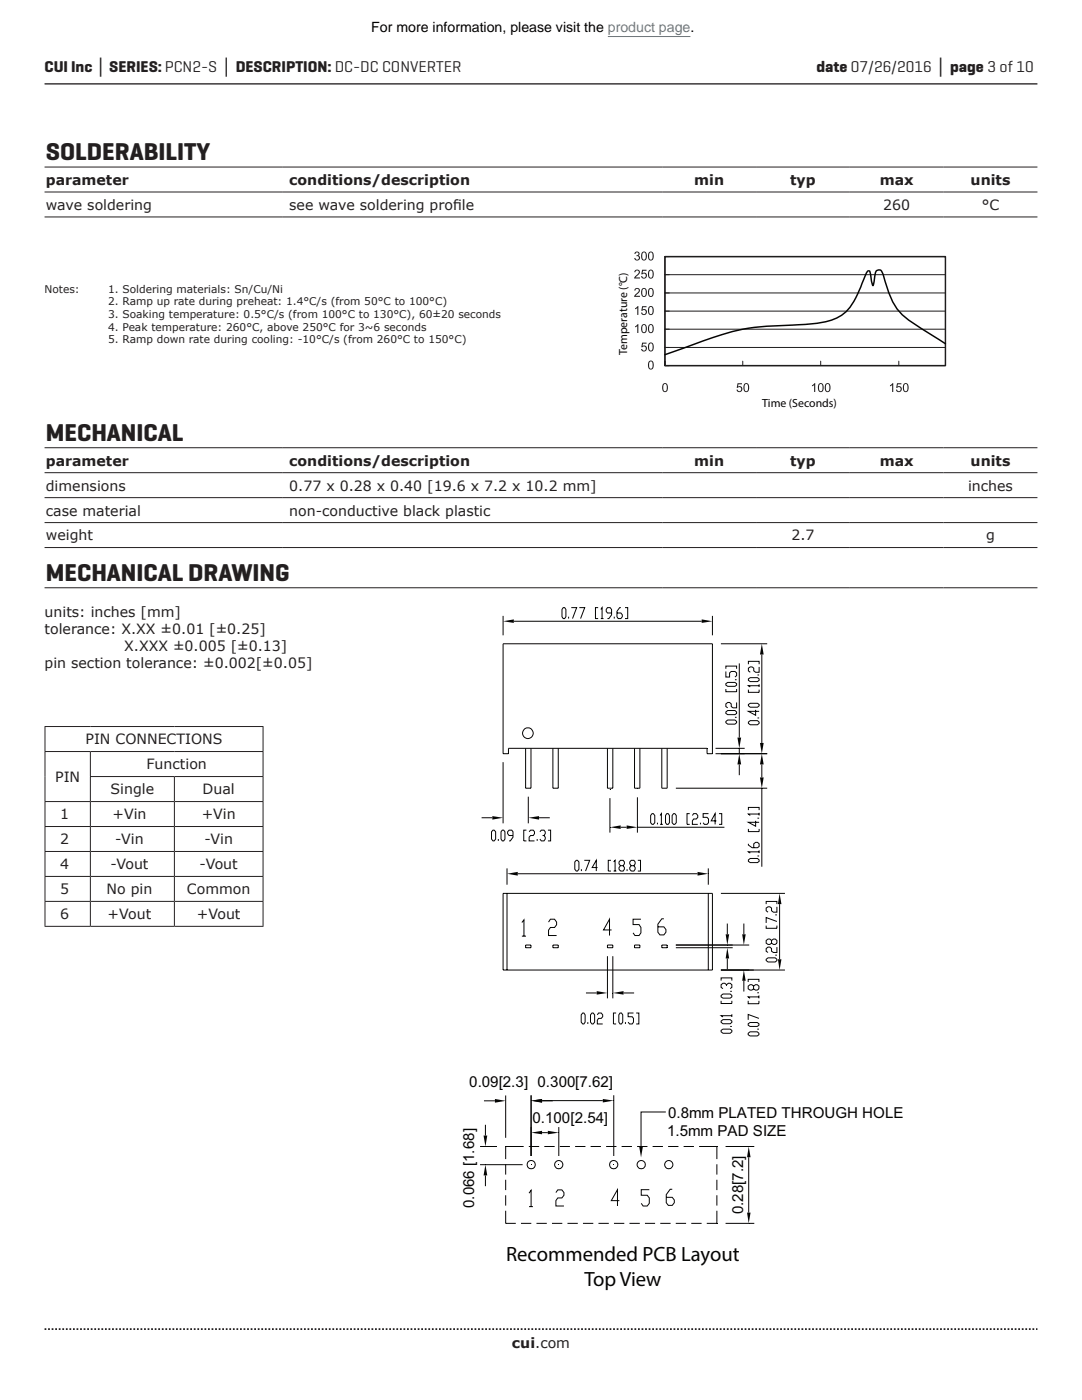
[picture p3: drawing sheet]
<svg xmlns="http://www.w3.org/2000/svg" width="216mm" height="279mm" viewBox="0 0 216 279" stroke-linecap="round" stroke-linejoin="round" font-family="sans-serif">
<path d="M8.9 16.7h198.1" fill="none" stroke="#231f20" stroke-width=".26"/>
<path d="M8.9 265.3h198.1" fill="none" stroke="#231f20" stroke-width=".35" stroke-dasharray=".4 .4 .4 .4 .4 .4" stroke-dashoffset=".7" stroke-linecap="butt"/>
<path d="M8.9 33.3h198.1M8.9 38.3h198.1M8.9 43.3h198.1" fill="none" stroke="#231f20" stroke-width=".2"/>
<path d="M132.7 51.2h55.9v21.8h-55.9z" fill="#fff"/>
<path d="M132.7 58.5h55.9M132.7 54.8h55.9M188.6 51.2h-55.9v21.8h.9M132.7 69.3h55.9M132.7 65.7h55.9M132.7 72.1v.9h55.9M148.2 72.1v.9M163.8 72.1v.9M179.3 72.1v.9M188.6 62.1h-55.9" fill="none" stroke="#201d1e" stroke-width=".2"/>
<path d="M132.7 51.2h55.9v21.8h-55.9z" fill="none" stroke="#201d1e" stroke-width=".29"/>
<path d="M173.2 54.1l-.9 1.9a19 19 0 0 1-3.6 6.3 11.4 11.4 0 0 1-6.8 2.3l-8.9 .5a39.8 39.8 0 0 0-12.7 3l-7.6 2.7M173.4 54l.2 .1 .6 2.9 .2-.7a4.4 4.4 0 0 1 .5-2.3 .72 .72 0 0 1 1.2 .4l.6 2a13 13 0 0 0 3.9 6.9l1.8 1.3 6.2 4" fill="none" stroke="#040503" stroke-width=".29"/>
<g fill="#201d1e">
<path d="M129.7 72.2a.97 .97 0 0 0 .2 1.4 .92 .92 0 0 0 0-1.5zM129.6 72.1a.54 .54 0 0 1 .8 .4v.4a.6 .6 0 0 1-.3 .8 .6 .6 0 0 1-.8-.4v-.7z"/>
<path d="M129.7 68.6a.97 .97 0 0 0 .2 1.4 .92 .92 0 0 0 0-1.5zM129.6 68.4a.54 .54 0 0 1 .8 .5v.3a.6 .6 0 0 1-.3 .9 .6 .6 0 0 1-.8-.5v-.6zM128.1 68.4h.9v.2h-.7l-.1 .5a.59 .59 0 0 1 .8 .2 .59 .59 0 0 1-.3 .8 .59 .59 0 0 1-.8-.4l.2-.1a.39 .39 0 0 0 .6 .2 .39 .39 0 0 0 .1-.6 .39 .39 0 0 0-.6 .1h-.2z"/>
<path d="M129.7 64.9a.97 .97 0 0 0 .2 1.4 .92 .92 0 0 0 0-1.4zM129.6 64.8a.54 .54 0 0 1 .8 .4v.4a.6 .6 0 0 1-.3 .8 .6 .6 0 0 1-.8-.4v-.7zM128.3 64.9a.97 .97 0 0 0 .2 1.4 .92 .92 0 0 0 0-1.4zM128.2 64.8a.54 .54 0 0 1 .8 .4l.1 .4a.6 .6 0 0 1-.4 .8 .6 .6 0 0 1-.7-.4l-.1-.7zM126.7 65.1l.7-.4v1.8h-.2v-1.4l-.5 .2z"/>
<path d="M129.7 61.3a.97 .97 0 0 0 .2 1.4 .92 .92 0 0 0 0-1.4zM129.6 61.2a.54 .54 0 0 1 .8 .4v.4a.6 .6 0 0 1-.3 .8 .6 .6 0 0 1-.8-.4v-.7zM128.1 61.1h.9v.2h-.7l-.1 .5a.59 .59 0 0 1 .8 .3 .59 .59 0 0 1-.3 .8 .59 .59 0 0 1-.8-.5h.2a.39 .39 0 0 0 .6 .1 .39 .39 0 0 0 .1-.6 .39 .39 0 0 0-.6 .1h-.2zM126.7 61.5l.7-.4v1.8h-.2v-1.4l-.5 .2z"/>
<path d="M129.7 57.7a.97 .97 0 0 0 .2 1.4 .92 .92 0 0 0 0-1.5zM129.6 57.6a.54 .54 0 0 1 .8 .4v.4a.6 .6 0 0 1-.3 .8 .6 .6 0 0 1-.8-.4v-.7zM128.3 57.7a.97 .97 0 0 0 .2 1.4 .92 .92 0 0 0 0-1.5zM128.2 57.6a.54 .54 0 0 1 .8 .4l.1 .4a.6 .6 0 0 1-.4 .8 .6 .6 0 0 1-.7-.4l-.1-.7zM126.7 57.6a.58 .58 0 0 1 .9 .1 .58 .58 0 0 1-.3 .9l-.5 .4h.9v.2h-1.2l.2-.4a.94 .94 0 0 0 .7-1.1h-.4l-.2 .3h-.2z"/>
<path d="M129.7 54a.97 .97 0 0 0 .2 1.4 .92 .92 0 0 0 0-1.4zM129.6 53.9a.54 .54 0 0 1 .8 .4v.4a.6 .6 0 0 1-.3 .8 .6 .6 0 0 1-.8-.4v-.7zM128.1 53.8h.9v.2h-.7l-.1 .5a.59 .59 0 0 1 .8 .3 .59 .59 0 0 1-.3 .8 .59 .59 0 0 1-.8-.5h.2a.39 .39 0 0 0 .6 .2 .39 .39 0 0 0 .1-.6 .39 .39 0 0 0-.6 .1l-.2-.1zM126.7 53.9a.58 .58 0 0 1 .9 .2 .58 .58 0 0 1-.3 .8l-.5 .5h.9v.2h-1.2l.2-.4a.94 .94 0 0 0 .7-1.1l-.4-.1-.2 .3h-.2z"/>
<path d="M129.7 50.4a.97 .97 0 0 0 .2 1.4 .92 .92 0 0 0 0-1.4zM129.6 50.3a.54 .54 0 0 1 .8 .4v.4a.6 .6 0 0 1-.3 .8 .6 .6 0 0 1-.8-.4v-.7zM128.3 50.4a.97 .97 0 0 0 .2 1.4 .92 .92 0 0 0 0-1.4zM128.2 50.3a.54 .54 0 0 1 .8 .4l.1 .4a.6 .6 0 0 1-.4 .8 .6 .6 0 0 1-.7-.4l-.1-.7zM126.8 50.3a.48 .48 0 0 1 .7 0 .48 .48 0 0 1-.1 .7 .55 .55 0 0 1 0 1 .55 .55 0 0 1-.8-.5h.2a.36 .36 0 0 0 .4 .3 .36 .36 0 0 0 .3-.4 .36 .36 0 0 0-.5-.3v-.2a.31 .31 0 0 0 .4-.2 .31 .31 0 0 0-.3-.4 .31 .31 0 0 0-.3 .4h-.2z"/>
<path d="M180.6 76.7a.97 .97 0 0 0 .1 1.4 .92 .92 0 0 0 0-1.5zM180.4 76.6a.54 .54 0 0 1 .9 .4v.4a.6 .6 0 0 1-.3 .8 .6 .6 0 0 1-.8-.4v-.7zM179 76.5h.9v.2h-.7l-.1 .5a.59 .59 0 0 1 .8 .2 .59 .59 0 0 1-.4 .8 .59 .59 0 0 1-.7-.4l.2-.1a.39 .39 0 0 0 .6 .2 .39 .39 0 0 0 0-.6 .39 .39 0 0 0-.6 .1h-.2zM177.6 76.9l.6-.4v1.7h-.2v-1.4l-.4 .3zM165 76.7a.97 .97 0 0 0 .1 1.4 .92 .92 0 0 0 0-1.5zM164.8 76.6a.54 .54 0 0 1 .9 .4v.4a.6 .6 0 0 1-.3 .8 .6 .6 0 0 1-.8-.4v-.7zM163.6 76.7a.97 .97 0 0 0 .2 1.4 .92 .92 0 0 0 0-1.5zM163.5 76.6a.54 .54 0 0 1 .8 .4l.1 .4a.6 .6 0 0 1-.4 .8 .6 .6 0 0 1-.8-.4v-.7zM162 76.9l.7-.4v1.7h-.2v-1.4l-.5 .3zM148.8 76.7a.97 .97 0 0 0 .1 1.4 .92 .92 0 0 0 0-1.5zM148.6 76.6a.54 .54 0 0 1 .9 .4v.4a.6 .6 0 0 1-.3 .8 .6 .6 0 0 1-.8-.4v-.7zM147.2 76.5h.8v.2h-.7l-.1 .5a.59 .59 0 0 1 .9 .2 .59 .59 0 0 1-.4 .8 .59 .59 0 0 1-.7-.4l.2-.1a.39 .39 0 0 0 .6 .2 .39 .39 0 0 0 0-.6 .39 .39 0 0 0-.6 .1h-.2zM132.5 76.7a.97 .97 0 0 0 .2 1.4 .92 .92 0 0 0 0-1.5zM132.4 76.6a.54 .54 0 0 1 .8 .4l.1 .4a.6 .6 0 0 1-.4 .8 .6 .6 0 0 1-.7-.4l-.1-.7z"/>
</g>
<path d="M147.5 132.4v14.8M142.8 150.4h5.8M142.8 149.3h5.8M147.5 149.3v1.1M147.5 152.6v2.1" fill="none" stroke="#040503" stroke-width=".2"/>
<g fill="#040503">
<path d="M147.5 150.4l.4 2.2h-.8z"/>
<path d="M147.1 147.2h.8l-.4 2.1z"/>
</g>
<path d="M144.8 136.4l.4-.2h1.5l.3 .2v.3l-.3 .3h-1.5l-.4-.3zM144.8 137.5v.5h2.2v-.5M144.8 144l.4-.3h1.5l.3 .3v.2l-.3 .3h-1.5l-.4-.3zM144.8 142.1l.4-.3h1.5l.3 .3v.3l-.3 .2h-1.5l-.4-.2zM146.7 143.2h.3M147 140.2v1.1h-.7l-.4-.3v-.5l-.3-.3h-.4l-.4 .3v.5l.4 .3" fill="none" stroke="#040503" stroke-width=".2"/>
<path d="M143.8 128.5h9.3M144.8 134v1.1h.8v-.8l.3-.3h.8l.3 .3v.5l-.3 .3M144.8 133.5v-.6h2.2v.6M146.7 135.7h.3M152 130.6v17.7M143.8 150.4h9.3" fill="none" stroke="#040503" stroke-width=".2"/>
<g fill="#040503">
<path d="M152 128.5l.4 2.1h-.8z"/>
<path d="M151.6 148.3h.8l-.4 2.1z"/>
</g>
<path d="M149.3 135.5l.4-.3h1.4l.4 .3v.3l-.4 .2h-1.4l-.4-.2zM149.3 137.6v.6h2.2v-.6M151.5 136.9h-2.2l.4 .2M151.5 136.6v.5M149.3 144.1l.4-.3h1.4l.4 .3v.3l-.4 .2h-1.4l-.4-.2zM149.3 140.6l.4-.2h1.4l.4 .2v.3l-.4 .2h-1.4l-.4-.2zM150.8 141.7v1l-1.5-.7h2.2M151.1 143.3h.4" fill="none" stroke="#040503" stroke-width=".2"/>
<g fill="none" stroke="#040503" stroke-width=".2">
<path d="M100.4 128.5v21.9h1.1v-1.1M142.2 128.5v21.9M149.3 132.6v-.6h2.2v.6M151.1 134.7h.4M151.5 133.1v1.1h-.7l-.4-.3v-.6l-.3-.2h-.4l-.4 .2v.6l.4 .3M104.9 149.3v8h1.1v-8M110.3 149.3v8h1.1v-8M121.2 149.3v8h1.1v-8M126.6 149.3v8M127.7 149.3v8M132.1 149.3v8M133.1 149.3v8"/>
<path d="M134.9 157.3h18.2M141.1 149.3v1.1M143.8 150.4h9.3M152 152.6v2.6M152 157.3v15.7M100.4 178.3h41.8v15.3h-41.8zM101.2 178.3v15.3M141.3 178.3v15.3M104.1 184.1l.4-.5v3.2M104.1 186.8h.9M104.9 188.6h1.1v.5h-1.1zM109.5 184l.3-.6h.9l.4 .6v.6l-.4 .5h-.9l-.3 .5v1.1h1.6"/>
<path d="M110.3 188.6h1.1v.5h-1.1zM121.2 188.6h1.1v.5h-1.1zM122 185.6h-1.6l1.2-2.2v3.3M126.6 188.6h1.1v.5h-1.1zM127.9 183.4h-1.6v1.1h1.2l.4 .6v1.1l-.4 .5h-.8l-.4-.5M132.1 188.6h1v.5h-1zM132.5 183.4h-.4l-.8 1v1.6l.4 .6h.8l.4-.6v-.5l-.4-.5h-1.2M143.8 193.6h6.6"/>
</g>
<path d="M121.7 157.3v.3" fill="none" stroke="#f57f21" stroke-width=".2"/>
<g fill="#040503">
<path d="M152 150.4l.4 2.2h-.8z"/>
<path d="M151.6 155.2h.8l-.4 2.1z"/>
</g>
<g fill="none" stroke="#040503" stroke-width=".2">
<path d="M100.4 122.9v3.9M102.5 124h37.5M142.2 122.9v3.9M126.6 157.3h1.1M132.1 157.3h1M141.1 150.4h1.1M149.3 171.6l.4-.3h1.4l.4 .3v.3l-.4 .2h-1.4l-.4-.2zM149.3 168.4v.2l.8 .6h1l.4-.3v-.5l-.4-.3h-.3l-.4 .3v.8M149.3 165.4v.6h2.2v-.6M149.3 161.7v-.6h2.2v.6M150.8 163.8v1.1l-1.5-.8h2.2M151.1 170.8h.4"/>
<path d="M151.1 163.3h.4M151.5 170h-2.2l.4 .3M151.5 162.5h-2.2l.4 .2M151.5 162.2v.5M151.5 169.7v.6"/>
</g>
<path d="M127.2 157.3v.1" fill="none" stroke="#f57f21" stroke-width=".2"/>
<g fill="#040503">
<path d="M100.4 124l2.1-.4v.7z"/>
<path d="M140 123.6l2.2 .4-2.2 .3z"/>
</g>
<g fill="none" stroke="#040503" stroke-width=".2">
<path d="M100.4 128.5h41.8M112.4 121.3h.3l.2 .3v1.5l-.2 .3h-.3l-.3-.3v-1.5zM113.5 123.1v.3M114 121.3h1.1l-.9 2.1M115.6 121.3h1.1l-.9 2.1M119.4 121.3h-.6v2.1h.6M119.9 121.6l.2-.3v2.1M119.9 123.4h.5M122 122.3h-.8l-.2-.3v-.4l.2-.3h.5l.3 .3v1.1l-.5 .7h-.3M122.6 123.1v.3M123.9 121.3h-.3l-.5 .7v1.1l.3 .3h.5l.3-.3v-.4l-.3-.4h-.8M124.7 121.3h.5v2.1h-.5"/>
<path d="M101.5 149.3h39.6M121.7 159.3v6.9M127.2 159.1v7.1M123.8 165.1h1.2M127.2 165.1h17.3"/>
<circle cx="105.3" cy="146.3" r="1.07"/>
</g>
<g fill="#040503">
<path d="M121.7 165.1l2.1-.4v.7z"/>
<path d="M125 164.7l2.2 .4-2.2 .3z"/>
</g>
<path d="M130.1 162.4h.3l.3 .3v1.5l-.3 .3h-.3l-.3-.3v-1.5zM131.2 164.2v.3M131.7 162.7l.3-.3v2.1M131.7 164.5h.6M133 162.4h.3l.3 .3v1.5l-.3 .3h-.3l-.2-.3v-1.5zM134.4 162.4h.3l.2 .3v1.5l-.2 .3h-.3l-.3-.3v-1.5z" fill="none" stroke="#040503" stroke-width=".2"/>
<path d="M137.6 162.4h-.5v2.1h.5M138.2 162.7l.2-.3h.5l.3 .3v.4l-.3 .3h-.5l-.2 .4v.7h1M139.8 164.2v.3M141.4 162.4h-1.1v.7h.8l.3 .3v.8l-.3 .3h-.6l-.2-.3M142.9 163.8h-1l.8-1.4v2.1M143.5 162.4h.5v2.1h-.5M143.8 178.3h12.8M143.8 193.6h12.8M155.6 180.4v11" fill="none" stroke="#040503" stroke-width=".2"/>
<g fill="#040503">
<path d="M155.2 191.4h.7l-.3 2.2z"/>
<path d="M155.6 178.3l.3 2.1h-.7z"/>
</g>
<path d="M101.2 173.3v3.3M103.3 174.4h35.9M141.3 173.3v3.3M152.9 191.4l.3-.2h1.5l.3 .2v.3l-.3 .3h-1.5l-.3-.3zM152.9 184.7v.6h2.1v-.6M152.9 180.4v-.5h2.1v.5M154 187.7l.3-.3h.4l.3 .3v.5l-.3 .3h-.4l-.3-.3v-.5l-.4-.3h-.4l-.3 .3v.5l.3 .3h.4l.4-.3M154.7 190.6h.3M154.7 182.6h.3M155 189v1.1h-.7l-.3-.3v-.5l-.4-.3h-.4l-.3 .3v.5l.3 .3M155 183.9l-2.1-.8v1.1M155 181v1h-.7l-.3-.2v-.6l-.4-.2h-.4l-.3 .2v.6l.3 .2" fill="none" stroke="#040503" stroke-width=".2"/>
<g fill="#040503">
<path d="M101.2 174.4l2.1-.4v.7z"/>
<path d="M139.2 174l2.1 .4-2.1 .3z"/>
</g>
<path d="M115 171.7h.2l.3 .3v1.5l-.3 .3h-.2l-.3-.3v-1.5z" fill="none" stroke="#040503" stroke-width=".2"/>
<g fill="none" stroke="#040503" stroke-width=".2">
<path d="M100.4 152.1v12.2M105.4 159v5.3M96.1 163.2h2.1M98.4 165.7h.2l.3 .3v1.4l-.3 .4h-.2l-.3-.4v-1.4zM99.4 167.4v.4M100.2 165.7h.3l.3 .3v1.4l-.3 .4h-.3l-.2-.4v-1.4zM102.4 166.7h-.8l-.3-.3v-.4l.3-.3h.5l.3 .3v1.1l-.6 .7h-.2M105 165.7h-.5v2.1h.5M105.6 166l.3-.3h.5l.3 .3v.4l-.3 .3h-.5l-.3 .4v.7h1.1M107.2 167.4v.4M107.6 163.2h2.1M107.7 166l.3-.3h.5l.3 .3v.4l-.3 .3h-.2"/>
<path d="M108.5 166.7l.3 .4v.3l-.3 .4h-.5l-.3-.4M109.3 165.7h.6v2.1h-.6M116 173.5v.3M116.6 171.7h1.1l-.9 2.1M119.2 173.1h-1l.8-1.4v2.1M121.9 171.7h-.5v2.1h.5M122.4 172l.3-.3v2.1M122.4 173.8h.6M123.8 172.8l-.3-.4v-.4l.3-.3h.5l.3 .3v.4l-.3 .4h-.5l-.3 .3v.4l.3 .3h.5l.3-.3v-.4l-.3-.3M125.1 173.5v.3M126 172.8l-.3-.4v-.4l.3-.3h.5l.2 .3v.4l-.2 .4h-.5l-.3 .3v.4l.3 .3h.5l.2-.3v-.4l-.2-.3M127.3 171.7h.5v2.1h-.5"/>
</g>
<g fill="#040503">
<path d="M98.2 162.9l2.2 .3-2.2 .4z"/>
<path d="M105.4 163.2l2.2-.3v.7z"/>
</g>
<g fill="none" stroke="#040503" stroke-width=".2">
<path d="M134.9 188.6h14.6M143.8 193.6h5.7M148.4 184.3v2.2M148.4 195.7v2.2M149.3 199.7v.6h2.1v-.6M149.3 196v-.6h2.1v.6M150.4 196.8l.3-.3h.4l.3 .3v.5l-.3 .3h-.4l-.3-.3v-.5l-.4-.3h-.3l-.4 .3v.5l.4 .3h.3l.4-.3M151.1 198.1h.3M151.4 199h-2.1l.4 .2M151.4 198.7v.5M149.3 206.2l.4-.3h1.4l.3 .3v.3l-.3 .2h-1.4l-.4-.2zM149.3 204.3l.4-.2h1.4l.3 .2v.3l-.3 .2h-1.4l-.4-.2z"/>
<path d="M151.1 205.4h.3M151.4 203.2l-2.1-.7v1"/>
</g>
<g fill="#040503">
<path d="M148.4 193.6l.4 2.1h-.7z"/>
<path d="M148.1 186.5h.7l-.4 2.1z"/>
</g>
<g fill="none" stroke="#040503" stroke-width=".2">
<path d="M134.9 189.1h11.3M134.9 188.6h11.3M143.9 198.7l.4-.3h1.4l.3 .3v.3l-.3 .2h-1.4l-.4-.2zM143.9 199.7v.6h2.1v-.6M143.9 195.7v-.5h2.1v.5M145 196.8v-.3l-.4-.3h-.3l-.4 .3v.6l.4 .2M145 196.5l.3-.3h.4l.3 .3v.6l-.3 .2M145.1 184.3v2.2M145.1 191.3v2.1M145.7 197.8h.3M143.9 205.6l.4-.2h1.4l.3 .2v.3l-.3 .3h-1.4l-.4-.3zM143.9 203.8l.4-.3h1.4l.3 .3v.2l-.3 .3h-1.4l-.4-.3z"/>
<path d="M145.7 204.9h.3M146 202.7h-2.1l.4 .3M146 202.4v.6"/>
</g>
<g fill="#040503">
<path d="M145.1 189.1l.4 2.2h-.7z"/>
<path d="M144.8 186.5h.7l-.4 2.1z"/>
</g>
<g fill="none" stroke="#040503" stroke-width=".2">
<path d="M116.9 198.2h2.2M121.2 190.8v8.4M122.3 190.8v8.4M124.4 198.2h2.1M116.3 202.2h.2l.3 .3v1.5l-.3 .4h-.2l-.3-.4v-1.5zM117.3 204v.4M118.1 202.2h.3l.3 .3v1.5l-.3 .4h-.3l-.3-.4v-1.5zM119.2 202.5l.2-.3h.6l.3 .3v.4l-.3 .3h-.6l-.2 .4v.8h1.1M122.9 202.2h-.5v2.2h.5M123.7 202.2h.3l.3 .3v1.5l-.3 .4h-.3l-.2-.4v-1.5zM124.8 204v.4M126.4 202.2h-1.1v.7h.9l.2 .3v.8l-.2 .4h-.6l-.3-.4"/>
<path d="M126.9 202.2h.6v2.2h-.6"/>
</g>
<g fill="#040503">
<path d="M119.1 197.8l2.1 .4-2.1 .3z"/>
<path d="M122.3 198.2l2.1-.4v.7z"/>
</g>
<g fill="none" stroke="#040503" stroke-width=".2">
<path d="M100.9 232.4v2M100.9 235.4v2.1M100.9 238.5v2.1M104.5 228.8h-3.6v2.5M105.5 228.8h2.1M105.6 238.1l.4-.5v3.2M106 224.9v5.8M108.2 226h1.1M108.6 228.8h2.1M110.9 238l.4-.5h.8l.4 .5v.5l-.4 .6h-.8l-.4 .5v1.1h1.6M111.5 224.9v5.8M111.7 228.8h2"/>
<path d="M114.8 228.8h2M117.9 228.8h2M120.9 228.8h2.1M123.6 239.6h-1.6l1.2-2.2v3.3M124 228.8h2.1M127.1 228.8h2.1M129.6 237.4h-1.6v1.1h1.1l.5 .6v1l-.5 .6h-.8l-.3-.6M130.2 228.8h2.1M133.3 228.8h2.1M134.1 237.3h-.4l-.8 1.1v1.6l.5 .6h.7l.5-.6v-.5l-.5-.5h-1.2M136.4 228.8h2.1M139.5 228.8h3.5v2.5"/>
<path d="M143 232.4v2M143 235.4v2.1M143 238.5v2.1M100.9 241.6v2.5h2M104 244.1h2M105.6 240.8h.7M107 244.1h2.1M110.1 244.1h2.1M113.2 244.1h2.1M116.3 244.1h2.1M119.4 244.1h2.1M122.5 244.1h2.1"/>
<path d="M125.6 244.1h2.1M128.7 244.1h2M131.7 244.1h2.1M134.8 244.1h2.1M137.9 244.1h2.1M143 241.6v2.5h-2"/>
<circle cx="106" cy="232.4" r=".83"/>
<circle cx="111.5" cy="232.4" r=".83"/>
<circle cx="122.5" cy="232.4" r=".84"/>
<circle cx="127.9" cy="232.4" r=".83"/>
<circle cx="133.4" cy="232.5" r=".82"/>
</g>
<g fill="#040503">
<path d="M106 226l2.2-.3v.7z"/>
<path d="M109.3 225.7l2.2 .3-2.2 .4z"/>
</g>
<path d="M96.6 219.7h2.2M100.9 218.6v8.5M106 218.6v12.1M108.2 219.7h2.1" fill="none" stroke="#040503" stroke-width=".2"/>
<g fill="#040503">
<path d="M98.8 219.3l2.1 .4-2.1 .4z"/>
<path d="M106 219.7l2.2-.4v.8z"/>
</g>
<path d="M106 218.6v12.1M108.2 219.7h12.1M122.5 218.6v12.1" fill="none" stroke="#040503" stroke-width=".2"/>
<g fill="#040503">
<path d="M106 219.7l2.2-.4v.7z"/>
<path d="M120.3 219.3l2.2 .4-2.2 .3z"/>
</g>
<path d="M95.8 228.8h3.4M95.8 232.4h8.5M96.9 224.5v2.1M96.9 234.6v2.1" fill="none" stroke="#040503" stroke-width=".2"/>
<g fill="#040503">
<path d="M96.5 226.6h.7l-.3 2.2z"/>
<path d="M96.9 232.4l.3 2.2h-.7z"/>
</g>
<path d="M144.8 228.8h5.7M149.4 231v11M144.8 244.1h5.7" fill="none" stroke="#040503" stroke-width=".2"/>
<g fill="#040503">
<path d="M149.4 228.8l.4 2.2h-.7z"/>
<path d="M149.1 242h.7l-.4 2.1z"/>
<path d="M127.5 228.8h.8l-.4 2.2z"/>
</g>
<path d="M132.9 221.9h-5v6.9" fill="none" stroke="#040503" stroke-width=".2"/>
<g fill="none" stroke="#231f20" stroke-width=".2">
<path d="M8.9 89.4h198.1M8.9 94.3h198.1M8.9 99.3h198.1M8.9 104.3h198.1M8.9 109.3h198.1M8.9 117.3h198.1M8.9 145h43.7M8.9 150h43.7M8.9 160h43.7M9 145.1v4.8M9 150.1v9.8M17.9 155h34.7"/>
<path d="M18 150.1v4.8M18 155.1v4.8M34.8 155.1v4.8M52.5 145.1v4.8M52.5 150.1v4.8M52.5 155.1v4.8M8.9 164.9h43.7M8.9 169.9h43.7M8.9 174.9h43.7M8.9 179.9h43.7M9 160.1v4.8M9 165v4.8"/>
<path d="M9 170v4.8M9 175v4.8M9 180v4.8M18 160.1v4.8M18 165v4.8M18 170v4.8M18 175v4.8M18 180v4.8M34.8 160.1v4.8M34.8 165v4.8M34.8 170v4.8M34.8 175v4.8"/>
<path d="M34.8 180v4.8M52.5 160.1v4.8M52.5 165v4.8M52.5 170v4.8M52.5 175v4.8M52.5 180v4.8M8.9 184.9h43.7"/>
</g>
<path d="M121.3 7.3h16.5" fill="none" stroke="#4582a4" stroke-width=".2"/>
<g font-size="4.9" fill="#231f20">
<text x="9.1" y="31.9">SOLDERABILITY</text>
<text x="9.1" y="87.9">MECHANICAL</text>
<text x="9.1" y="115.9">MECHANICAL DRAWING</text>
</g>
<g font-size="4.1" fill="#040503">
<text x="101" y="251.7">Recommended PCB Layout</text>
<text x="116.6" y="256.6">Top View</text>
</g>
<g font-size="3.2" fill="#231f20">
<text x="8.9" y="14.3">CUI Inc │ SERIES: PCN2-S │ DESCRIPTION: DC-DC CONVERTER</text>
<text x="162.9" y="14.3">date 07/26/2016 │ page 3 of 10</text>
</g>
<g font-size="3" fill="#040503">
<text x="93.6" y="216.9">0.09[2.3] 0.300[7.62]</text>
<text x="106.2" y="224">0.100[2.54]</text>
<text x="133.1" y="226.7">1.5mm PAD SIZE</text>
<text x="133.3" y="223.1">0.8mm PLATED THROUGH HOLE</text>
<text x="94.6" y="241.1" transform="rotate(-90 94.6 241.1)">0.066 [1.68]</text>
<text x="148.3" y="242.3" transform="rotate(-90 148.3 242.3)">0.28[7.2]</text>
</g>
<text font-size="2.8" x="74.1" y="6.4">For more information, please visit the product page.</text>
<g font-size="2.8" fill="#231f20">
<text x="9.1" y="36.9">parameter</text>
<text x="9.1" y="41.9">wave soldering</text>
<text x="57.7" y="36.9">conditions/description</text>
<text x="57.7" y="41.9">see wave soldering prof</text>
<text x="90.4" y="41.9">ile</text>
<text x="138.5" y="36.9">min</text>
<text x="157.7" y="36.9">typ</text>
<text x="175.6" y="36.9">max</text>
<text x="176.2" y="41.9">260</text>
<text x="193.7" y="36.9">units</text>
<text x="195.9" y="41.9">°C</text>
<text x="9.1" y="92.9">parameter</text>
<text x="57.7" y="92.9">conditions/description</text>
<text x="138.5" y="92.9">min</text>
<text x="157.7" y="92.9">typ</text>
<text x="175.6" y="92.9">max</text>
<text x="193.7" y="92.9">units</text>
<text x="9.1" y="97.9">dimensions</text>
<text x="57.7" y="97.9">0.77 x 0.28 x 0.40 [19.6 x 7.2 x 10.2 mm]</text>
<text x="193.2" y="97.9">inches</text>
<text x="9.1" y="102.9">case material</text>
<text x="9.1" y="107.9">weight</text>
<text x="57.7" y="102.9">non-conductive black plastic</text>
<text x="157.9" y="107.9">2.7</text>
<text x="196.8" y="107.9">g</text>
<text x="8.9" y="123.2">units: inches [mm]</text>
<text x="8.9" y="126.6">tolerance: X.XX ±0.01 [±0.25]</text>
<text x="24.8" y="130">X.XXX ±0.005 [±0.13]</text>
<text x="8.9" y="133.4">pin section tolerance: ±0.002[±0.05]</text>
<text x="17.1" y="148.6">PIN CONNECTIONS</text>
<text x="29.2" y="153.6">Function</text>
<text x="11" y="156.1">PIN</text>
<text x="22.1" y="158.5">Single</text>
<text x="40.4" y="158.5">Dual</text>
<text x="12" y="163.5">1</text>
<text x="22.4" y="163.5">+Vin</text>
<text x="40.2" y="163.5">+Vin</text>
<text x="12" y="168.5">2</text>
<text x="12" y="173.5">4</text>
<text x="22" y="173.5">-Vout</text>
<text x="23" y="168.5">-Vin</text>
<text x="39.8" y="173.5">-Vout</text>
<text x="40.8" y="168.5">-Vin</text>
<text x="12" y="178.5">5</text>
<text x="21.3" y="178.5">No pin</text>
<text x="37.3" y="178.5">Common</text>
<text x="12" y="183.5">6</text>
<text x="21.5" y="183.5">+Vout</text>
<text x="39.3" y="183.5">+Vout</text>
<text x="102.2" y="269">cui.com</text>
</g>
<g font-size="2.4" fill="#040503">
<text x="125.2" y="70.9" transform="rotate(-90 125.2 70.9)">Temperature (°C)</text>
<text x="152.1" y="81.3">Time (Seconds)</text>
</g>
<g font-size="2.1" fill="#231f20">
<text x="8.9" y="58.4">Notes:</text>
<text x="21.6" y="58.4">1. Soldering materials: Sn/Cu/Ni</text>
<text x="21.6" y="60.9">2. Ramp up rate during preheat: 1.4°C/s (from 50°C to 100°C)</text>
<text x="21.6" y="63.5">3. Soaking temperature: 0.5°C/s (from 100°C to 130°C), 60±20 seconds</text>
<text x="21.6" y="66">4. Peak temperature: 260°C, above 250°C for 3~6 seconds</text>
<text x="21.6" y="68.5">5. Ramp down rate during cooling: -10°C/s (from 260°C to 150°C)</text>
</g>
</svg>
